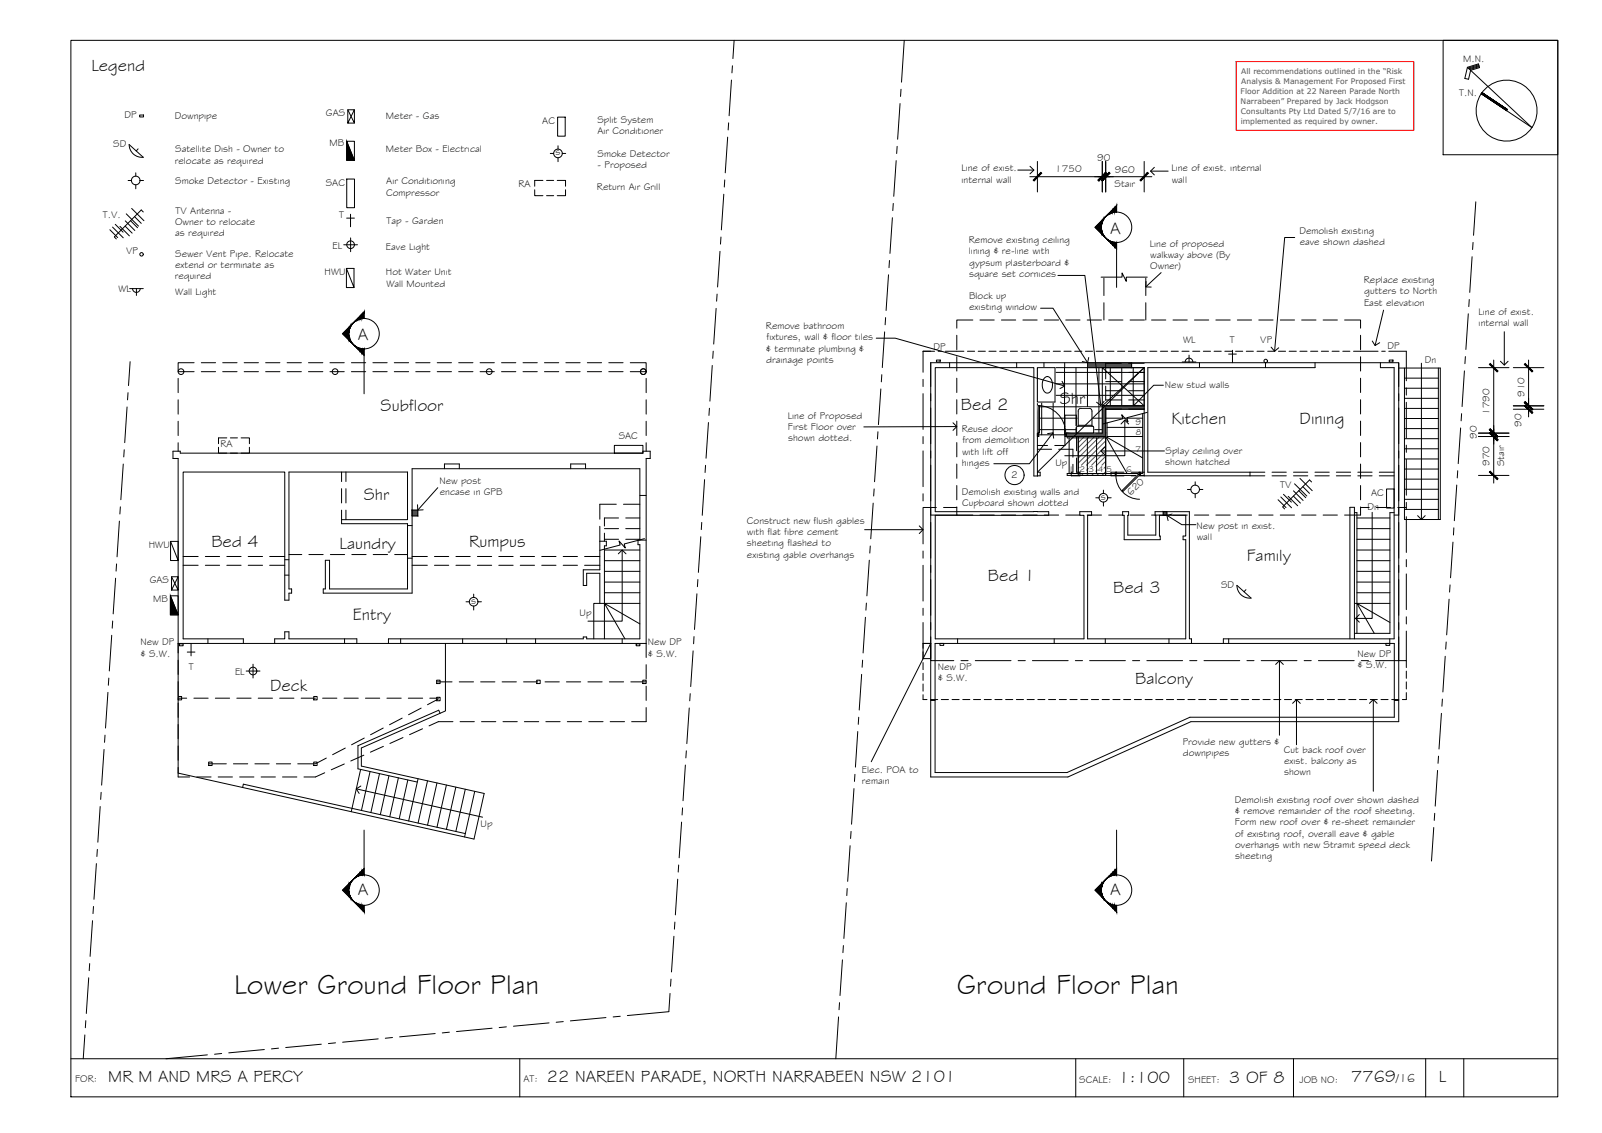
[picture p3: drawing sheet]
<svg xmlns="http://www.w3.org/2000/svg" width="420mm" height="297mm" viewBox="0 0 420 297" stroke-linecap="round" stroke-linejoin="round" font-family="sans-serif">
<!-- layer: TILES -->
<g fill="none" stroke="#000" stroke-width=".26">
<path d="M272.1 97.6h28M273.2 96.4v17.6M276.2 96.4v17.6M279.2 96.4v17.6M282.2 96.4v17.2M285.2 96.4v17.2M288.2 96.4v17.2M291.2 96.4v10M294.2 96.4v10M297.2 96.4v10M272.1 100.6h28M272.1 103.6h28"/>
<path d="M272.1 106.7h17M272.1 109.6h17M272.1 112.6h17M272.3 114h7.2"/>
</g>
<!-- layer: HATCH -->
<g fill="#545454" stroke="#545454" stroke-width=".26">
<path d="M289.1 106.4l11 .9v-.9zM289.1 106.4l11 .9h-11z"/>
<path d="M289.1 107.3l.9 6.3v-6.3zM289.1 107.3l.9 6.3h-.9z"/>
<path d="M279.7 113.6l10.3 .8v-.8zM279.7 113.6l10.3 .8h-10.3z"/>
<path d="M285.2 95.1l11.6 1.3v-1.3zM285.2 95.1l11.6 1.3h-11.6z"/>
<path d="M305.1 134.1l.9 .9v-.9zM305.1 134.1l.9 .9h-.9z"/>
<path d="M305.1 135l.9 .1zM305.1 135l.9 .1z"/>
<path d="M108.1 133.7l1.5 1.5v-1.5zM108.1 133.7l1.5 1.5h-1.5z"/>
</g>
<g fill="none" stroke="#545454" stroke-width=".26">
<path d="M283 114.4l-.2 .3M284.4 114.4l-1.6 1.6M285.7 114.4l-2.9 3M287.1 114.4l-4.3 4.3M288.4 114.4l-5.6 5.7M289.8 114.4l-7 7M290 115.6l-6.4 6.4M290 116.9l-5 5.1M290 118.3l-3.7 3.7M290 119.6l-2.6 2.6M283 122.5l-.2 .3M283 123.9l-.2 .2"/>
<path d="M284.1 124.1l-.5 .5M285.4 122.8l-.4 .5M285.5 124.1l-.5 .5M286.8 124.1l-.5 .5M287.8 123.2l-.4 .3M288.2 124.1l-.5 .5M289.5 124.1l-.5 .5M290 121l-1 1M290 122.3l-.5 .5M290 123.7l-.5 .4"/>
</g>
<!-- layer: BORDER -->
<g fill="none" stroke="#000" stroke-width=".26">
<path d="M18.6 10.6h390v277h-390zM378.5 10.6h30.1v30h-30.1zM384.9 17.6l2.8-.8 .3 .9-2.3 .7-.5 2.4-1-.2 .7-3 16.9 15.9-13.3-8.9M387.8 17l-2.7 .8M387.9 17.2l-2.6 .8M387.9 17.5l-2.4 .7M388.7 24.3l6.6 4.4M18.6 277.6h390M136.3 277.6v10M282.1 277.6v10M310.5 277.6v10M339.2 277.6v10"/>
<path d="M373.9 277.6v10M383.9 277.6v10"/>
<circle cx="395.1" cy="29" r="8"/>
</g>
<!-- layer: SERVICES -->
<g fill="none" stroke="#000" stroke-width=".26">
<path d="M33.9 37.9l3.7 3.3a3.4 3.4 0 0 1-3.7-3.3zM36.2 39l-.5 .6M36.6 30.2h1v.5h-1zM90.9 37v5h2l-2-5h2v5M91.2 28.8l1.7 3.5v-3.5M91.2 32.3l1.7-3.5h-1.7v3.5h1.7M146.2 30.7h2v5h-2zM146.4 38.2v.9M29.5 59.5l2.8 2.8M30.2 58.8l2.1 2.1M31.5 59.3l2.4 2.5M32.8 59.3l1.9 1.8"/>
<path d="M32.9 57.9l2.5 2.5M33.1 56.1l3.2 3.2M33.6 47.3h.9M34.2 57.9l1.9 1.8M34.5 54.6l3.2 3.3M35.3 56.8l1.7 1.8M35.6 45.3v.9M35.6 48.5v1M36.7 47.3h.9M37.6 55.6l-.6-.6-7 7.1 .5 .5M90.9 57.2h2M90.9 46.9h2.1v7.6h-2.1z"/>
<path d="M91.9 56.2v3.3M140.2 49.8v1.5h2.2M142.4 47.3h-2.2v1.5M143.3 47.3h1.9M143.3 51.3h1.9M144.3 40.2h.9M146.1 47.3h2.2v1.5M146.4 41.4v1M147.5 40.2h.9M148.3 49.8v1.5h-2.2M28.8 60.2l2.1 2.1M34 75.7h3.6"/>
<path d="M34.8 75.7a1.01 1.01 0 0 0 1 1 1.01 1.01 0 0 0 1-1M35.8 75.7v1.8M90.2 64.2h3.6M90.9 70.4l1.9 5v-5h-1.9v5h1.9M92 62.4v3.6M245.6 94.4h1v.5h-1zM310.1 94.9h3.6M310.8 94.9a1.01 1.01 0 0 1 1-1 1.01 1.01 0 0 1 1.1 1M311.9 93.1v1.8M322.2 92.8h2.1M323.2 91.8v3.3M364.3 94.4h1v.5h-1z"/>
<path d="M57.3 117.3v1.5h2.2M59.5 114.8h-2.2v1.5M60.4 114.8h1.9M60.4 118.8h1.9M63.2 114.8h2.2v1.5M65.4 117.3v1.5h-2.2M161.1 116.8h7.5v2h-7.5zM287.4 130.5h.9M289.4 128.5v.9M289.4 131.6v1.1M290.5 130.5h.9M311.4 128.3h.9"/>
<path d="M313.5 126.3v.9M313.5 129.5v1M314.6 128.3h.9M335.2 131l2.1 2.1M335.9 130.3l2.8 2.8M336.6 129.6l2.1 2M337.8 130.1l2.5 2.5M339.2 130.1l1.9 1.8M339.2 128.7l2.6 2.5M339.5 126.8l3.2 3.2M340.6 128.6l1.9 1.9M340.9 125.4l3.3 3.2"/>
<path d="M341.7 127.6l1.7 1.7M344 126.4l-.5-.6-7.1 7.1 .5 .5M363.7 128.2h1.9v5h-1.9zM44.7 156.2v5h2l-2-5h2v5M44.7 141.9l2 5.1v-5.1h-2v5.1h2M45 151.2l1.7 3.5v-3.5M45 154.7l1.7-3.5h-1.7v3.5h1.7M122.2 157.8h.9M124.2 155.8v.8M124.2 158.9v1M125.4 157.8h.9M324.4 153.5a3.4 3.4 0 0 0 3.7 3.3"/>
<path d="M324.4 153.5l3.7 3.3M326.8 154.6l-.5 .5M47 168.8h1v.5h-1zM49.1 171h2M50.1 168.7v3.3M64.6 175.9h3.6M66.4 174.1v3.7M166.8 168.8h1v.5h-1zM242.1 168.7h2v4h-2zM244.1 168.7l-15.6 31M246.5 168.7h1v.5h-1zM363.5 168.7h1v.5h-1z"/>
<circle cx="35.6" cy="47.3" r="1.13"/>
<circle cx="146.3" cy="40.2" r="1.13"/>
<circle cx="37.1" cy="66.7" r=".46"/>
<circle cx="91.9" cy="64.2" r="1.01"/>
<circle cx="332" cy="94.6" r=".46"/>
<circle cx="289.4" cy="130.5" r="1.13"/>
<circle cx="313.5" cy="128.3" r="1.13"/>
<circle cx="124.2" cy="157.8" r="1.13"/>
<circle cx="66.4" cy="175.9" r="1.01"/>
</g>
<path d="M90.9 37l2 5h-2zM44.7 156.2l2 5h-2z" fill="#000" stroke="#000" stroke-width=".26"/>
<!-- layer: SECTION POINT -->
<g fill="#000" stroke="#000" stroke-width=".26">
<path d="M287.2 59.6l1.7-1.7v3.3zM289.4 57.4l.3-.3-.3 .6zM290.4 56.4l-.4 .4zM289.7 62l.3 .4zM290 62.4l.4 .4zM89.8 87.5l1.7-1.7v3.3zM92 85.3l.3-.3-.3 .6zM92.3 89.9l.4 .4zM92.7 90.3l.4 .4zM92.7 84.7l.4-.4zM89.8 233.4l1.7-1.7v3.3zM92 235.3l.3 .5z"/>
<path d="M92.7 230.5l-.4 .5zM92.7 230.5l.4-.3zM92.7 236.2l.4 .4zM288.9 231.7v3.3l-1.7-1.6zM289.4 235.3l.3 .5zM289.7 230.9l.3-.4zM290.4 230.2l-.4 .3zM290 236.2l.4 .4z"/>
<path d="M288.9 57.9v1.4zM289 57.8l-.1 1.5z"/>
<path d="M288.9 59.9v1.3zM289 60.4v.9z"/>
<path d="M289.1 57.7l-.1 1.1zM289.1 57.7l-.1 1.1z"/>
<path d="M289.1 57.7v.5l.3-.8zM289.4 57.4l-.3 .8z"/>
<path d="M289.7 57.1l-.3 .6zM289.7 57.1l.3-.3z"/>
<path d="M290.4 56.4l.5-.5zM290.9 55.9l-.5 .5z"/>
<path d="M290.9 55.9v.2l.4-.6zM291.3 55.5v.4l-.4 .2z"/>
<path d="M291.8 55l-.5 .5v.4zM291.8 55v.7l-.5 .2z"/>
<path d="M291.8 55v.7l.5-1.2zM292.3 54.5v1.1l-.5 .1z"/>
<path d="M292.8 53.9l-.5 .6v1.1zM292.8 53.9v1.7h-.5z"/>
<path d="M289 60.4v.9l.1-.3zM289.1 61v.5l-.1-.2z"/>
<path d="M289.1 61v.5h.3zM289.1 61.5h.3v.2z"/>
<path d="M289.4 61.5l.3 .5zM289.4 61.7l.3 .4z"/>
<path d="M290.4 62.8l.5 .2zM290.4 62.8l.5 .2v.2z"/>
<path d="M290.9 63v.2l.4 .1zM290.9 63.2l.4 .1v.4z"/>
<path d="M291.3 63.3v.4l.5-.2zM291.3 63.7l.5-.2v.7z"/>
<path d="M291.8 63.5v.7l.5-.6zM292.3 63.6v1.1l-.5-.5z"/>
<path d="M292.3 63.6v1.1l.5-1.1zM292.8 63.6v1.6l-.5-.5z"/>
<path d="M91.6 85.7l-.1 1.5zM91.6 85.7l-.1 1.5z"/>
<path d="M91.5 87.8v1.3zM91.6 88.3v.9z"/>
<path d="M91.7 85.6l-.1 .1v.9zM91.7 85.6l-.1 1z"/>
<path d="M91.6 88.3v.9l.1-.3zM91.7 88.9v.5l-.1-.2z"/>
<path d="M91.7 85.6v.5l.3-.8zM92 85.3l-.3 .8z"/>
<path d="M91.7 88.9v.5h.3zM91.7 89.4h.3v.2z"/>
<path d="M92.3 85l-.3 .6zM92.7 84.7l-.4 .4z"/>
<path d="M92 89.4l.3 .5zM92 89.6l.3 .3z"/>
<path d="M93.1 84.3l.4-.5zM93.5 83.8l-.4 .5z"/>
<path d="M93.1 90.6l.4 .3zM93.1 90.7l.4 .2v.2z"/>
<path d="M94 83.4l-.5 .6zM94 83.4v.4l-.5 .2z"/>
<path d="M93.5 90.9v.2l.5 .1zM93.5 91.1l.5 .1v.4z"/>
<path d="M94.5 82.9l-.5 .5v.4zM94.5 82.9v.7l-.5 .2z"/>
<path d="M94 91.2v.4l.5-.3zM94 91.6l.5-.3v.8z"/>
<path d="M95 82.4l-.5 .5v.7zM95 82.4v1.1l-.5 .1z"/>
<path d="M94.5 91.3v.8l.5-.6zM95 91.5v1.1l-.5-.5z"/>
<path d="M95 82.4v1.1l.5-1.7zM95.5 81.8v1.7h-.5z"/>
<path d="M95 91.5v1.1l.5-1.1zM95.5 91.5v1.6l-.5-.5z"/>
<path d="M91.5 233.7l.1 1.4zM91.5 233.7l.1 1.4z"/>
<path d="M91.5 231.7v1.4zM91.6 231.6v.9z"/>
<path d="M91.6 234.2l.1 1.1-.1-.2zM91.6 234.2l.1 1.1z"/>
<path d="M91.6 231.6l.1 .4-.1 .5zM91.6 231.6l.1 .4v-.5z"/>
<path d="M91.7 234.8l.3 .7-.3-.2zM91.7 234.8l.3 .7z"/>
<path d="M91.7 231.5h.3l-.3 .5zM92 231.2l-.3 .3h.3z"/>
<path d="M92 235.3l.3 .5zM92.3 235.8l.4 .4z"/>
<path d="M92 231.2l.3-.2-.3 .5zM92 231.2l.3-.3z"/>
<path d="M93.1 236.6l.4 .4zM93.1 236.6l.4 .4v-.2z"/>
<path d="M93.1 230.2l.4-.3zM93.1 230.2l.4-.3v-.2z"/>
<path d="M93.5 236.8l.5 .7zM93.5 236.8l.5 .7v-.4z"/>
<path d="M93.5 229.7h.5l-.5 .2zM93.5 229.7h.5v-.5z"/>
<path d="M94 237.1l.5 .9-.5-.5zM94 237.1l.5 .9v-.8z"/>
<path d="M94 229.2l.5 .3-.5 .2zM94.5 228.7l-.5 .5 .5 .3z"/>
<path d="M94.5 237.2l.5 1.3-.5-.5zM94.5 237.2l.5 1.3v-1.2z"/>
<path d="M94.5 228.7l.5 .7-.5 .1zM95 228.2l-.5 .5 .5 .7z"/>
<path d="M95 237.3l.5 1.7-.5-.5zM95 237.3l.5 1.7v-1.6z"/>
<path d="M95 228.2l.5 1.2h-.5zM95 228.2l.5 1.2v-1.7z"/>
<path d="M288.9 233.7l.1 1.4zM288.9 233.7l.1 1.4z"/>
<path d="M288.9 231.7v1.4zM288.9 231.7l.1 .8z"/>
<path d="M289 234.2l.1 1.1zM289 234.2l.1 1.1z"/>
<path d="M289 231.6l.1 .4-.1 .5zM289 231.6l.1 .4v-.5z"/>
<path d="M289.1 234.8l.3 .7-.3-.2zM289.1 234.8l.3 .7z"/>
<path d="M289.1 231.5h.3l-.3 .5zM289.1 231.5h.3v-.3z"/>
<path d="M289.4 235.3l.3 .5zM289.7 235.8l.3 .4z"/>
<path d="M289.4 231.2l.3-.2-.3 .5zM289.7 230.9l-.3 .3z"/>
<path d="M290.4 236.6l.5 .4zM290.4 236.6l.5 .4v-.2z"/>
<path d="M290.4 230.2l.5-.3zM290.4 230.2l.5-.3v-.2z"/>
<path d="M290.9 236.8l.4 .7zM290.9 236.8l.4 .7v-.4z"/>
<path d="M290.9 229.7h.4l-.4 .2zM290.9 229.7h.4v-.5z"/>
<path d="M291.3 237.1l.5 .9-.5-.5zM291.3 237.1l.5 .9v-.8z"/>
<path d="M291.3 229.2l.5 .3-.5 .2zM291.8 228.7l-.5 .5 .5 .3z"/>
<path d="M291.8 237.2l.5 1.3-.5-.5zM291.8 237.2l.5 1.3v-1.2z"/>
<path d="M291.8 228.7l.5 .7-.5 .1zM291.8 228.7l.5 .7v-1.2z"/>
<path d="M292.3 237.3l.5 1.7-.5-.5zM292.3 237.3l.5 1.7v-1.6z"/>
<path d="M292.3 228.2l.5 1.2h-.5zM292.3 228.2l.5 1.2v-1.7z"/>
</g>
<g fill="none" stroke="#000" stroke-width=".26">
<path d="M292.8 55.6v-1.7l-5.6 5.7 5.6 5.6M292.8 63.6v11.7M95.5 83.5v-1.7l-5.7 5.7 5.7 5.6M95.5 91.5v11.7M95.5 217.6v11.8M292.8 217.6v11.8M95.5 227.7l-5.7 5.7 5.7 5.6v-1.6M292.8 227.7l-5.6 5.7 5.6 5.6v-1.6"/>
<circle cx="292.8" cy="59.6" r="4"/>
<circle cx="95.5" cy="87.5" r="4"/>
<circle cx="95.5" cy="233.4" r="4"/>
<circle cx="292.8" cy="233.4" r="4"/>
</g>
<!-- layer: EXISTING -->
<g fill="none" stroke="#000" stroke-width=".26">
<path d="M46.7 99.2v3.7M50.9 95.1h-4.2v2.2M52.8 95.1h3.7M58.4 95.1h3.8M64 95.1h3.8M69.7 95.1h3.7M75.3 95.1h3.7M80.9 95.1h3.8M86.5 95.1h3.8M92.2 95.1h3.7M97.8 95.1h3.7M103.4 95.1h3.8"/>
<path d="M109 95.1h3.8M114.7 95.1h3.7M120.3 95.1h3.7M125.9 95.1h3.8M131.5 95.1h3.8M137.2 95.1h3.7M142.8 95.1h3.7M148.4 95.1h3.8M154 95.1h3.8M159.7 95.1h3.7M165.3 95.1h4.2v2.2M169.5 99.2v3.7"/>
<path d="M249.1 95.1v1.3M266.6 95.1v1.3M273.8 95.1v1.3M279.2 95.1v1.3M314.6 95.1v1.3M331.9 95.1v1.3M344.9 95.1v1.3h-43.9v27.4h30.7M362 95.1v1.3h3.6v71.1h-44.7v1.2M366.8 96.5h10.9v39.7h-9.4v-39.7M368.3 99.1h8.9M377.2 96.5v39.7M46.7 104.8v3.8"/>
<path d="M46.7 110.4v3.8M46.7 116.1v2.2M169.5 104.8v3.8M169.5 110.4v3.8M169.5 116.1v2.2M274.8 116.8h-2.7v-20.4h13.1v-1.3h-41.1v108.6h36l32.2-14.5h54.5v-94.1h-70v1.3h3.3v27.4h-3.4M275.8 117.8h-3.7v6h.7v.9l-1.6 .1v-28.4h-25.9v37.7h29.7v1h-29.7v32.4h39v-32.4h-1.1v-1h3.1v1h-1.1v32.4h25.8v-26h-.7v-1h.7v-5.4h-6.9v5.4h.2v1h-9.5v-6.4h-.4v-1h1.6v1h-.2v5.2h7.3v-5.2h-.2v-1h9v33.4h.6v1.2M277.7 117.8h3.7v2.1M279.3 113.8v3h-2.7M279.3 111.9v-3h3v3.7M282.3 114.4v3.8M368.3 117.7h8.9"/>
<path d="M368.3 115h8.9M368.3 112.4h8.9M368.3 109.7h8.9M368.3 107.1h8.9M368.3 104.4h8.9M368.3 101.8h8.9M89.6 136.2h17.3v-12.4h-31.1v30.6h.7v1.1h-.7v1.8h-1.1v-33.5h-26.7v43.7h15.8v1.2M89.6 133.7v3.6h17.3v17.1h-20.5v-7.5h-1.1v7.5h-.5v1.1h23.3v-32.6h59.7v18.7M89.6 123.8v2.5M89.6 128.1v3.8M90.7 123.8v2.5M90.7 128.1v3.8"/>
<path d="M90.7 133.7v2.5M106.9 137.8h1.2M116.6 122.9v-1.3h3.9v1.3M149.7 122.9v-1.3h3.9v1.3M157.3 138v11.4h-4.3v4.1h.9v-3.2h3.4v7.9M158.5 138.6h3.7M158.5 139.8v2.1M161.6 132.2h-4.3v3.9M162.2 135.8h-3.7v2.1M163.5 132.2h4.3M164.1 138.6h3.7M164.1 135.8h3.7"/>
<path d="M167.8 129.9h1.7M272.1 124.7v.1M282.3 120.1v3.7h.9v.9h-2.2v-.9h.4v-2.1M294.8 123.8h-3.4v.9h3.4M296.7 124.7h35M327.8 123.8v.9M333.6 124.7h3.8M333.6 123.8h3.8M339.2 124.7h3.8M339.2 123.8h3.8M344.9 124.7h3.7M344.9 123.8h3.7"/>
<path d="M350.5 124.7h3.7M350.5 123.8h3.7M355.2 134.4h.7v31.6M355.9 138.6h8.6M355.9 135.8h8.6M356.1 124.7h3.8M356.1 123.8h3.8M361.7 124.7h3.9M361.7 123.8h3.9M365.6 134.4h-1.1v31.6h-9.3M368.3 133.6h8.9M368.3 130.9h8.9"/>
<path d="M368.3 128.3h8.9M368.3 125.6h8.9M368.3 123h8.9M368.3 120.3h8.9M74.7 150.8h1.1M74.7 146.7h1.1M106.9 146.3h1.2M157.3 141.9h1.7v1.2h-.5v24.4M158.5 155.4h9.3M158.5 152.6h9.3M158.5 149.8h9.3M158.5 147h9.3"/>
<path d="M158.5 144.2h9.3M158.5 141.4h3.7M164.1 141.4h3.7M167.8 158.2h-12.1v9.3M169.5 141.6h-2.2v1.2h.5v24.7h-13.9v-.5h-.9v.5h-51.1v1.2M355.2 158.2h9.3M355.9 155.4h8.6M355.9 152.6h8.6M355.9 149.8h8.6M355.9 147h8.6M355.9 144.2h8.6M355.9 141.4h8.6"/>
<path d="M46.7 168.7h122.8M54.5 167.5v1.2M72 168.7v-1.2h2.7v-1.9h1.1v1.9h17.8v1.2M90.4 167.5v1.2M105.1 167.5v1.2M114.5 178.3h.9v.9h-.9zM116.8 168.7v17.7l-22 9.7v4.7l32.2 7.2-2.7 12-77.6-17.3M121.3 167.5v1.2M132.9 167.5v1.2M140.5 167.5v1.2M140.8 178.3h.9v.9h-.9zM163.2 167.5v1.2"/>
<path d="M167.8 163.6l-9.3-5.4 5.4 9.3M168.6 178.3h.9v.9h-.9zM169.5 172.4v-52.2h1v-1.9h-1.9v.5h-121.3v-.5h-1.9v1.9h1.3v83.5h3M169.5 174.3v3.7M169.5 179.9v3.7M245.2 168.7h120.5v19.3h-53.6l-32.2 14.5h-34.7zM251.1 167.5v1.2M276.5 167.5v1.2M289.9 167.5v1.2M306.6 167.5v1.2M322.2 167.5v1.2M354 167.5v-34.5h1.2v34.5"/>
<path d="M364.5 167.5v1.2M364.5 163.2l-8.6-5 4.5 7.8M46.7 182.6h.9v.9h-.9zM54.7 199.8h.9v.9h-.9zM82.3 199.8h.9v.9h-.9zM82.3 182.6h.9v.9h-.9zM95.4 198l-3.4 1.5M100.5 195.7l-3.4 1.5M105.7 193.4l-3.4 1.5M110.8 191.1l-3.4 1.5M114.5 182.8h.9v.9h-.9zM115.4 187l-.3-.8-21.2 9.3v6.1l15.5 3.4"/>
<path d="M118.8 189.2h-3.8l-2.5 1.1M120.7 189.2h3.7M126.3 189.2h3.7M131.9 189.2h3.8M137.5 189.2h3.8M143.2 189.2h3.7M148.8 189.2h3.7M154.4 189.2h3.8M160 189.2h3.8M169.5 185.5v3.7h-3.8M244.1 183.6h1.1M365.7 183.6h1.1"/>
<path d="M51.6 203.7h3.8M57.2 203.7h3.8M62.9 203.7h3.7M63.6 206.5l.2-.9 58.2 12.9M68.5 203.7h3.7M74.1 203.7h3.8M85.2 202.6l-2.5 1.1h-3M90.3 200.3l-3.4 1.5M94.6 201.7l-2.5 11.1M97.1 202.3l-2.3 10.2M99.5 202.8l-2.2 10.2M102 203.4l-2.3 10.2"/>
<path d="M104.5 203.9l-2.3 10.2M107 204.5l-2.3 10.2M109.7 204.1l-2.5 11.1M112.1 204.7l-2.4 11.1M114.6 205.3l-2.5 11M117.1 205.8l-2.5 11.1M119.6 206.4l-2.5 11M122 206.9l-2.4 11.1M124.5 207.5l-2.7 11.9"/>
<circle cx="47.5" cy="97.4" r=".75"/>
<circle cx="87.9" cy="97.4" r=".75"/>
<circle cx="128.3" cy="97.4" r=".75"/>
<circle cx="168.7" cy="97.4" r=".75"/>
</g>
<!-- layer: NEWWORK -->
<g fill="none" stroke="#000" stroke-width=".26">
<path d="M250.9 87.9v3.8M250.9 93.5v3.8M250.9 99.2v3.7M255.2 83.9h-4.3v2.1M257 83.9h3.8M262.6 83.9h3.8M268.3 83.9h3.7M273.9 83.9h3.8M279.5 83.9h3.8M285.1 83.9h3.8M285.2 96.4h11.6M285.2 95.1h11.6"/>
<path d="M290.8 83.9h3.7M296.4 83.9h3.8M302 83.9h3.8M307.6 83.9h3.8M313.3 83.9h3.7M318.9 83.9h3.8M324.5 83.9h3.8M330.1 83.9h3.8M335.8 83.9h3.7M341.4 83.9h3.8M347 83.9h3.8M352.6 83.9h4.2v2.1"/>
<path d="M356.8 87.9v3.8M356.8 93.5v3.8M356.8 99.2v3.7M250.9 104.8v3.7M250.9 110.4v3.8M250.9 116v3.8M272.1 113.6v.8M272.1 116.8v1M282.8 114.4h7.2v10.2h-7.2zM300.1 106.4h-11v7.2h-9.4v.8h10.3v-7.1h10.1M356.8 104.8v3.7M356.8 110.4v3.8"/>
<path d="M356.8 116v3.8M108.1 133.7h1.5v1.5h-1.5zM242.1 133h3.5M247.5 133h3.4M250.9 132.9v2.1h4.3M250.9 121.7v3.7M250.9 127.3v3.7M257 135h3.8M262.6 135h3.8M268.3 135h3.7M272.1 123.8v.9M273.9 135h3.8"/>
<path d="M279.5 135h3.8M285.1 135h3.8M290.8 135h3.7M296.4 135h3.8M300.1 123.8v.9M302 135h3.8M305.1 134.1h.9v1h-.9zM307.6 135h3.8M313.3 135h3.7M318.9 135h3.8M324.5 135h3.8M330.1 135h3.8"/>
<path d="M335.8 135h3.7M341.4 135h3.8M347 135h3.8M356.8 132.9v2.1h-4.2M356.8 121.7v3.7M356.8 127.3v3.7M356.8 133h2.3M361 133h3.7M366.6 133h2.2"/>
</g>
<!-- layer: ROOFPLAN EXIST. -->
<g fill="none" stroke="#000" stroke-width=".26">
<path d="M242.1 99.5v1.8M245.1 92.1h-3v5.5M246 92.1h1M247.9 92.1h4.9M253.7 92.1h1.9M256.5 92.1h1.9M259.4 92.1h1.8M262.2 92.1h1.8M265 92.1h1.9M267.8 92.1h1.9M270.6 92.1h1.9M273.4 92.1h1.9"/>
<path d="M276.2 92.1h1.9M279 92.1h1.9M281.9 92.1h1.8M284.7 92.1h1.8M287.5 92.1h1.9M290.3 92.1h1.9M293.1 92.1h1.9M295.9 92.1h1.9M298.7 92.1h1.9M301.5 92.1h1.9M304.4 92.1h1.8M307.2 92.1h1.8"/>
<path d="M310 92.1h1.9M312.8 92.1h1.9M315.6 92.1h1.9M318.4 92.1h1.9M321.2 92.1h1.9M324 92.1h1.9M326.9 92.1h1.8M329.7 92.1h1.8M332.5 92.1h1.9M335.3 92.1h1.9M338.1 92.1h1.9M340.9 92.1h1.9"/>
<path d="M343.7 92.1h1.9M346.5 92.1h1.9M349.4 92.1h1.8M352.2 92.1h1.8M355 92.1h6.4M362.4 92.1h.9M364.2 92.1h4.6v7.7M242.1 103.2v9.4M242.1 114.5v1.8M242.1 118.2v9.4M368.8 101.7v1.9M368.8 105.5v9.3"/>
<path d="M368.8 116.7v1.9M242.1 129.4v1.9M242.1 133.2v9.4M368.8 120.5v9.3M368.8 131.7v1.9M368.8 135.5v9.3M242.1 144.5v1.8M242.1 148.2v9.4M242.1 159.5v1.8M368.8 146.7v1.9M368.8 150.5v9.3M242.1 163.2v6.8"/>
<path d="M242.1 170.9v1.9M242.1 173.7v1.9M242.1 176.5v1.9M242.1 179.3v1.9M242.1 168.7h2M366.8 173.2h2v1.8M368.8 161.7v1.9M368.8 165.5v7.7M368.8 176v1.8M368.8 178.8v1.8M242.1 182.1v1.3h1M244.1 183.4h1.8"/>
<path d="M246.9 183.4h1.9M249.7 183.4h1.9M252.5 183.4h1.9M255.3 183.4h1.9M258.1 183.4h1.9M260.9 183.4h1.9M263.7 183.4h1.9M266.6 183.4h1.8M269.4 183.4h1.9M272.2 183.4h1.9M275 183.4h1.9M277.8 183.4h1.9"/>
<path d="M280.6 183.4h1.9M283.4 183.4h1.9M286.2 183.4h1.9M289.1 183.4h1.8M291.9 183.4h1.9M294.7 183.4h1.9M297.5 183.4h1.9M300.3 183.4h1.9M303.1 183.4h1.9M305.9 183.4h1.9M308.7 183.4h1.9M311.6 183.4h1.8"/>
<path d="M314.4 183.4h1.9M317.2 183.4h1.9M320 183.4h1.9M322.8 183.4h1.9M325.6 183.4h1.9M328.4 183.4h1.9M331.2 183.4h1.9M334.1 183.4h1.8M336.9 183.4h1.8M339.7 183.4h1.9M342.5 183.4h1.9M345.3 183.4h1.9"/>
<path d="M348.1 183.4h1.9M350.9 183.4h1.9M353.7 183.4h1.9M356.6 183.4h1.8M359.4 183.4h1.8M362.2 183.4h1.9M365 183.4h1.9M368.8 181.6v1.8h-1"/>
</g>
<!-- layer: 0 -->
<g fill="none" stroke="#000" stroke-width=".26">
<path d="M266.9 44.6h4.3M270.1 43.6l1.1 1-1.1 1M301.8 44.9h4.6M302.8 43.9l-1 1 1 1M277.5 72.2h7l4.2 34.1M300.6 73.8l-.1 1.4 1.4 .1M304.5 71.5l-4 3.7M339.6 62.3h-2.7l-2.6 29.8M229.8 88.7h5l44.4 12.5M272.9 80.8h3.3l9 14.3M278.5 100l.7 1.2-1.2 .7M285.5 93.7l-.3 1.4-1.3-.3"/>
<path d="M333.4 91l.9 1.1 1.1-.9M359.9 89.4l.7 1.2 1.3-.8M362.9 81.3l-2.3 9.3M372.8 95.2v41M393.5 94.7l1 1 1-1M394.5 87v8.7M249.9 110.8l1 1-1 1M250.9 111.8l-24.3 .1M274.8 113.7l1.3-.2 .2 1.4M276.1 113.5l-6.1 8.1h-9.3M288.7 118.2h16.7M289.6 105.2l-.9 1.1-1.1-.9"/>
<path d="M289.7 117.2l-1 1 1 1M294 111.2l1-1.1 1 1.1M295 110.1v9.4h-15.7M297.4 104.9v1.4h1.4M305.1 101h-2.5l-5.2 5.3M109.5 132.3l.1 1.4h1.4M114.8 127.9l-5.2 5.8M226.8 138.9h15.3M241.1 137.9l1 1-1 1M306 135.1l4 2.5h3.6M307.4 134.8l-1.4 .3 .4 1.4M359.9 134.3v27.8h-4.4"/>
<path d="M371.8 135.2l1 1 1-1M162.2 145.2l1-1 1 1M163.2 144.2v18.6h-9M334.6 174.2l1-1 1 1M335.6 173.2v19.6M356.5 161.1l-1 1 1 1M339 184.4l1-1 1 1M340 183.4v11.9M359.2 184.4l1-1 1 1M360.2 183.4v24M93.4 206.8l33.2 7.4M94.6 206.1l-1.2 .7 .8 1.2"/>
</g>
<!-- layer: STAIRS -->
<g fill="none" stroke="#000" stroke-width=".26">
<path d="M290 97.6h4.2M294.1 95.2h-4.1v4.1M296 95.2h4.1M296 97.6h4.2M280.4 114.8v9.3M282.8 114.8v9.3M285.2 114.8v9.3M287.6 114.8v9.3M290 109.6h9.7M290 101.2v3.8M290 106.9v4.1M290 114.8v9.3"/>
<path d="M290 107.2h4.2M290 104.9h4.2M290 102.4h4.2M290 100h4.2M290.2 114.8l5.4 9.3M290.4 110.9v3.9h-10.5v-.4M290.4 114.4h9.3M290.4 114.7l9.3 5.4M290.4 112h9.3M296 107.2h4.2M296 104.9h4.2M296 102.4h4.2"/>
<path d="M296 100h4.2M299.7 108.4v15.7h-19.8v.5h20.2"/>
</g>
<!-- layer: MASK -->
<g fill="#fff" stroke="#fff" stroke-width=".26">
<path d="M283.4 107.1h2.4z"/>
<path d="M298.6 124.2l.3 .3h-.5z"/>
<path d="M298.4 124.5h.5l-4.1 4.1z"/>
<path d="M272.3 106.4v7.2h.3zM272.3 106.4h.3v7.2z"/>
<path d="M272.1 96.4v9l4.6-9zM276.7 96.4v9h-4.6z"/>
<path d="M283.5 107.1h2.3zM283.4 107.1h2.4zM283.4 107.1h2.4z"/>
<path d="M283.4 107.1h2.5zM283.3 107.1h2.6z"/>
<path d="M283.3 107.1h2.6zM283.3 107.1h2.6z"/>
<path d="M283.3 107.1h2.7zM283.2 107.1h2.8z"/>
<path d="M283.2 107.1l2.9 .1zM283.2 107.1l2.9 .1z"/>
<path d="M283.1 107.2h3zM283.1 107.2h3z"/>
<path d="M283.1 107.2l3.1 .1zM283 107.3h3.2z"/>
<path d="M283 107.3h3.2zM283 107.3h3.2z"/>
<path d="M283 107.3l3.3 .1zM283 107.3l3.3 .1z"/>
<path d="M282.9 107.4h3.4zM282.9 107.4h3.4z"/>
<path d="M282.9 107.4l3.4 .1zM282.9 107.4l3.4 .1z"/>
<path d="M282.9 107.5h3.4zM282.9 107.5h3.4z"/>
<path d="M282.8 107.5l3.6 .1zM282.8 107.5l3.6 .1z"/>
<path d="M282.8 107.6l3.6 .1zM282.8 107.6l3.6 .1z"/>
<path d="M282.8 107.7l3.6 .1zM282.8 107.7l3.6 .1z"/>
<path d="M282.8 107.8l3.6 4v-4zM282.8 107.8l3.6 4h-3.6z"/>
<path d="M282.6 111.8h4zM282.6 111.8h4z"/>
<path d="M282.6 111.8h4.1zM282.5 111.8h4.2z"/>
<path d="M282.5 111.8h4.2zM282.5 111.8h4.2z"/>
<path d="M282.5 111.8h4.3zM282.4 111.8h4.4z"/>
<path d="M282.4 111.8l4.4 .1zM282.4 111.8l4.4 .1z"/>
<path d="M282.4 111.9h4.4zM282.4 111.9h4.4z"/>
<path d="M282.4 111.9h4.4zM282.4 111.9h4.4z"/>
<path d="M282.3 111.9l4.5 .1zM282.3 111.9l4.5 .1z"/>
<path d="M282.3 112l4.5 1.6v-1.6zM282.3 112l4.5 1.6h-4.5z"/>
<path d="M298.4 124.5l-4.1 4.1h.5zM294.3 128.6h.5l-.3 .3z"/>
</g>
<path d="M272.1 96.4h4.6v9h-4.6zM272.3 106.4h.3v7.2h-.3zM283.5 107a.72 .72 0 0 0-.7 .8v4l-.4 .1-.1 1.7h4.5v-1.6M283.5 107.1h2.2M285.6 107a.75 .75 0 0 1 .8 .8v4l.4 .2M294.3 128.6l4.3-4.4 .3 .3-4.4 4.4z" fill="none" stroke="#fff" stroke-width=".26"/>
<!-- layer: DOORS -->
<path d="M272.1 113.6h.2l.1 .8h-.3zM272.3 106.4h.3v7.2h-.3zM279.5 113.6h.2v.8h-.4zM292.5 123.8h.3l-.1 .9h-.2zM294.3 128.6l4.3-4.4 .3 .3-4.4 4.4zM298.7 123.8h.4v.9h-.2z" fill="none" stroke="#000" stroke-width=".26"/>
<!-- layer: 0.13 -->
<g fill="none" stroke="#000" stroke-width=".26">
<path d="M288.8 72.7h5.5v-1.1l1.1 2.2v-1.1h5.5M46.7 97.4h4.2M52.8 97.4h3.7M58.4 97.4h3.8M64 97.4h3.8M69.7 97.4h3.7M75.3 97.4h3.7M80.9 97.4h3.8M86.5 97.4h3.8M92.2 97.4h3.7M97.8 97.4h3.7M103.4 97.4h3.8"/>
<path d="M109 97.4h3.8M114.7 97.4h3.7M120.3 97.4h3.7M125.9 97.4h3.8M131.5 97.4h3.8M137.2 97.4h3.7M142.8 97.4h3.7M148.4 97.4h3.8M154 97.4h3.8M159.7 97.4h3.7M165.3 97.4h4.2M300.1 96.4l-28 27.4"/>
<path d="M272.3 106.3a7.2 7.2 0 0 1 7.2 7.2M300.9 108.1l-5.3 1.4 .2 1.1-1.6-1.9 .3 1.1-5.3 1.4M292.7 124.7a6.2 6.2 0 0 0 6.2 6.2M48 148.2h4M48 145.9h4M53.9 148.2h3.7M53.9 145.9h3.7M59.5 148.2h3.7M59.5 145.9h3.7M65.1 148.2h3.8M65.1 145.9h3.8M70.7 148.2h4"/>
<path d="M70.7 145.9h4M75.8 145.4h3.3M81 145.4h3.8M86.6 145.4h3.8M92.3 145.4h3.7M97.9 145.4h3.7M103.5 145.4h3.4M108.1 148.2h4M108.1 145.9h4M113.9 148.2h3.8M113.9 145.9h3.8M119.6 148.2h3.7"/>
<path d="M119.6 145.9h3.7M125.2 148.2h3.8M125.2 145.9h3.8M130.8 148.2h3.8M130.8 145.9h3.8M136.4 148.2h3.8M136.4 145.9h3.8M142.1 148.2h3.7M142.1 145.9h3.7M147.7 148.2h3.8M147.7 145.9h3.8M153.3 148.2h4"/>
<path d="M153.3 145.9h4M169 141.2l-5.3 1.4 .3 1.1-1.6-1.9 .3 1.1-5.4 1.4M114.5 178.8h4.1M120.4 178.8h3.8M126.1 178.8h3.7M131.7 178.8h3.7M137.3 178.8h3.8M142.9 178.8h3.8M148.6 178.8h3.7M154.2 178.8h3.7M159.8 178.8h3.8M165.4 178.8h4.1"/>
<path d="M46.7 183h2.3M50.8 183h3.8M56.5 183h3.7M62.1 183h3.8M67.7 183h3.8M73.3 183h3.8M79 183h3.7M84.6 183h3.8M85.6 198.7l-2.9 1.6h-4.6M90.2 183h3.8M90.6 196.1l-3.4 1.8M95.5 193.5l-3.3 1.8"/>
<path d="M95.8 183h3.8M100.5 190.9l-3.3 1.7M101.5 183h3.7M105.5 188.3l-3.3 1.7M107.1 183h3.8M110.5 185.6l-3.3 1.8M112.7 183h2.3M115 183.3l-2.9 1.5M54.7 200.3h4.7M61.2 200.3h3.8M66.9 200.3h3.7M72.5 200.3h3.7"/>
</g>
<!-- layer: WETAREA FIXTURES -->
<path d="M272.1 96.4h4.6v9h-4.6zM274 99.1a1.15 1.15 0 0 1 1.3-.2 1.15 1.15 0 0 1 .6 1.1 2.38 2.38 0 0 1-1.1 3.1 2.03 2.03 0 0 1-1.4-2.7zM289.1 96.4h11v10h-11zM289.1 96.4l11 10M300.1 96.4l-11 10M282.8 111.5h3.6M283.5 107a.75 .75 0 0 0-.7 .8v4M283.5 107.1h2.2M285.6 107a.75 .75 0 0 1 .8 .8v4M286.8 112l-.2-.2-4-.1-.3 .3v1.6h4.5v-1.6" fill="none" stroke="#000" stroke-width=".26"/>
<!-- layer: ROOFPLAN NEW -->
<g fill="none" stroke="#000" stroke-width=".26">
<path d="M244.1 95.1v6.2M366.8 95.1v6.2M244.1 103.2v1.9M244.1 106.9v9.4M244.1 118.2v1.9M366.8 103.2v1.9M366.8 106.9v9.4M366.8 118.2v1.9M244.1 122v9.3M244.1 133.2v1.9M244.1 137v9.3M244.1 135h6.8"/>
<path d="M365.6 135h1.2M366.8 122v9.3M366.8 133.2v1.9M366.8 137v9.3M244.1 148.2v1.9M244.1 151.9v9.4M366.8 148.2v1.9M366.8 151.9v9.4M244.1 167v6.2h6.1M244.1 163.2v1.9M252 173.2h1.9M255.8 173.2h9.4"/>
<path d="M267 173.2h1.9M270.8 173.2h9.3M282 173.2h1.9M285.8 173.2h9.4M297 173.2h1.9M300.8 173.2h9.4M312 173.2h1.9M315.8 173.2h9.3M327 173.2h1.9M330.8 173.2h9.4M342 173.2h1.9M345.8 173.2h9.4"/>
<path d="M357 173.2h1.9M366.8 167v6.2h-6M366.8 163.2v1.9"/>
</g>
<!-- layer: WORK BY OWNER -->
<path d="M289.5 73v4.5M289.5 79.4v4.5M300.5 73v4.5M300.5 79.4v4.5" fill="none" stroke="#000" stroke-width=".26"/>
<!-- layer: DIMENSION -->
<g fill="none" stroke="#000" stroke-width=".26">
<path d="M270.1 46.3h32M272.1 42.3v8M289.1 42.3v8M290 42.3v8M300.1 42.3v8M387.8 96.4h8M391.8 94.4v32.3M396.9 96.4h8M400.9 94.4v14.9M387.8 113.6h8M387.8 114.4h8M396.9 106.4h8"/>
<path d="M396.9 107.3h8M387.8 124.6h8"/>
</g>
<!-- layer: 0 -->
<g fill="#000" stroke="#000" stroke-width=".26">
<path d="M273 45.2l-1.8 2.2 2-2zM273 45.2l-1.8 2.2-.2-.2z"/>
<path d="M288 47.2l.2 .2 1.8-2.2zM290 45.2l.2 .2-2 2z"/>
<path d="M288 47.2l.2 .2 1.8-2.2zM290 45.2l.2 .2-2 2z"/>
<path d="M290.9 45.2l-1.8 2.2 2-2zM290.9 45.2l-1.8 2.2-.2-.2z"/>
<path d="M290.9 45.2l-1.8 2.2 2-2zM290.9 45.2l-1.8 2.2-.2-.2z"/>
<path d="M301 45.2l-2 2 .2 .2zM301 45.2l.2 .2-2 2z"/>
<path d="M390.6 95.5l2 2 .3-.2zM390.6 95.5l.2-.2 2.1 2z"/>
<path d="M399.8 95.5l2 2 .2-.2zM399.8 95.5l.2-.2 2 2z"/>
<path d="M390.8 112.4l-.2 .2 2.3 1.8zM390.6 112.6l2.3 1.8-.3 .3z"/>
<path d="M390.8 112.4l-.2 .2 2.3 1.8zM390.6 112.6l2.3 1.8-.3 .3z"/>
<path d="M390.6 113.6l2 1.9 .3-.2zM390.6 113.6l.2-.3 2.1 2z"/>
<path d="M390.6 113.6l2 1.9 .3-.2zM390.6 113.6l.2-.3 2.1 2z"/>
<path d="M400 105.3l-.2 .2 2.2 1.8zM399.8 105.5l2.2 1.8-.2 .2z"/>
<path d="M400 105.3l-.2 .2 2.2 1.8zM399.8 105.5l2.2 1.8-.2 .2z"/>
<path d="M399.8 106.4l2 2 .2-.2zM399.8 106.4l.2-.2 2 2z"/>
<path d="M390.8 123.5l-.2 .3 2.3 1.7zM390.6 123.8l2.3 1.7-.3 .2z"/>
</g>
<!-- layer: BOUNDARY -->
<g fill="none" stroke="#000" stroke-width=".26">
<path d="M192.1 17.2l-.1 1.9M192.5 10.6l-.3 4.8M237.2 10.6l-.8 10.9M190.8 36l-.6 9.3M191.1 32.2l-.1 1.9M191.8 21l-.6 9.3M235.3 38.4l-.1 1.9M236.1 27.1l-.7 9.4M236.3 23.4l-.1 1.9M189.8 50.9l-.6 9.4M190.1 47.2l-.1 1.8M234 57.1l-.6 9.3"/>
<path d="M234.3 53.3l-.1 1.9M235 42.1l-.6 9.4M387.1 52.9l-.6 8.8M188.1 77.1l-.2 1.9M188.8 65.9l-.6 9.3M189.1 62.1l-.1 1.9M233 72l-.6 9.4M233.3 68.3l-.1 1.9M385.3 78.5l-.1 1.9M386.1 67.3l-.6 9.4M386.3 63.6l-.1 1.8M34.1 94.8l-.4 6.3"/>
<path d="M186.8 95.8l-.6 9.4M187.1 92.1l-.2 1.9M187.8 80.8l-.6 9.4M231.3 98.2l-.2 1.9M232 87l-.6 9.4M232.3 83.3l-.2 1.8M384.1 97.2l-.6 9.4M384.3 93.5l-.1 1.8M385.1 82.3l-.6 9.3M32.6 117.9l-.1 1.9M33.3 106.7l-.6 9.3M33.6 102.9l-.1 1.9"/>
<path d="M185.8 110.8l-.6 9.3M186.1 107l-.2 1.9M230 116.9l-.6 9.4M230.3 113.2l-.2 1.9M231 102l-.6 9.3M383.1 112.2l-.7 9.4M383.3 108.5l-.1 1.8M31.3 136.6l-.6 9.4M31.6 132.9l-.2 1.9M32.3 121.7l-.6 9.3M184.1 137l-.2 1.8M184.8 125.7l-.6 9.4"/>
<path d="M185 122l-.1 1.9M229 131.9l-.6 9.4M229.3 128.2l-.2 1.8M381.3 138.4l-.1 1.9M382.1 127.2l-.7 9.3M382.3 123.4l-.1 1.9M30.3 151.6l-.6 9.3M30.6 147.8l-.2 1.9M182.8 155.7l-.7 9.3M183 151.9l-.1 1.9M183.8 140.7l-.6 9.4M227.2 158.1l-.1 1.9"/>
<path d="M228 146.9l-.6 9.3M228.2 143.1l-.1 1.9M380.1 157.1l-.7 9.3M380.3 153.3l-.1 1.9M381.1 142.1l-.7 9.4M28.5 177.8l-.1 1.9M29.3 166.6l-.6 9.3M29.6 162.8l-.2 1.9M181.8 170.6l-.6 9.4M182 166.9l-.1 1.9M226 176.8l-.7 9.4M226.2 173.1l-.1 1.8"/>
<path d="M227 161.8l-.6 9.4M379 172.1l-.6 9.3M379.3 168.3l-.1 1.9M27.3 196.5l-.6 9.3M27.5 192.7l-.1 1.9M28.3 181.5l-.6 9.4M180 196.8l-.1 1.9M180.8 185.6l-.7 9.4M181 181.9l-.1 1.8M225 191.8l-.6 9.3M225.2 188l-.1 1.9M377.3 198.2l-.1 1.9"/>
<path d="M378 187l-.6 9.4M378.3 183.3l-.1 1.9M26.3 211.4l-.6 9.4M26.5 207.7l-.1 1.9M178.8 215.5l-.7 9.4M179 211.8l-.1 1.9M179.8 200.6l-.7 9.3M223.2 218l-.1 1.8M224 206.7l-.7 9.4M224.2 203l-.1 1.9M376 217l-.6 8.7M376.3 213.2l-.1 1.9"/>
<path d="M377 202l-.6 9.3M24.5 237.7l-.1 1.8M25.3 226.4l-.7 9.4M25.5 222.7l-.1 1.9M177.7 230.5l-.6 9.4M178 226.8l-.1 1.8M222 236.7l-.7 9.3M222.2 232.9l-.1 1.9M223 221.7l-.7 9.4M23.3 256.3l-.7 9.4M23.5 252.6l-.1 1.9M24.3 241.4l-.7 9.3"/>
<path d="M176 256.7l-.1 1.9M176.7 245.5l-.6 9.3M177 241.7l-.1 1.9M220.9 251.6l-.6 9.4M221.2 247.9l-.1 1.9M22.3 271.3l-.5 6.3M22.5 267.6l-.1 1.8M54.4 276.6l-10.9 1M58.1 276.2l-1.8 .2M69.3 275.2l-9.3 .8M73.1 274.8l-1.9 .2M84.3 273.8l-9.4 .8"/>
<path d="M88 273.4l-1.9 .2M99.2 272.4l-9.3 .8M102.9 272l-1.8 .2M114.1 271l-9.3 .8M117.9 270.6l-1.9 .2M129.1 269.6l-9.4 .8M132.8 269.2l-1.9 .2M144 268.2l-9.3 .8M147.7 267.8l-1.8 .2M158.9 266.8l-9.3 .8M162.7 266.4l-1.9 .2M175.7 260.4l-.3 4.8-10.9 1"/>
<path d="M219.9 266.6l-.7 11M220.2 262.9l-.1 1.8"/>
</g>
<!-- layer: BORDER -->
<g fill="#000" stroke="#000" stroke-width=".26">
<path d="M388.5 24.6l6.6 4.4zM388.7 24.3l6.5 4.7-6.7-4.4z"/>
<path d="M388.7 24.3l6.5 4.7 .1-.3zM388.7 24.3l6.6 4.4z"/>
</g>
<!-- layer: TEXT -->
<circle cx="266.1" cy="124.5" r="2.51" fill="none" stroke="#000" stroke-width=".26"/>
<path d="M324.2 16.1h46.6v18.1h-46.6z" fill="none" stroke="#f00" stroke-width=".26"/>
<g font-size="7.5">
<text x="61.4" y="260.5">Lower Ground Floor Plan</text>
<text x="251" y="260.5">Ground Floor Plan</text>
</g>
<g font-size="4.5">
<text x="24" y="18.6">Legend</text>
<text x="291.2" y="61.3">A</text>
<text x="93.8" y="89.2">A</text>
<text x="99.8" y="107.7">Subfloor</text>
<text x="252" y="107.6">Bed 2</text>
<text x="277.9" y="106">Shr</text>
<text x="307.2" y="111.1">Kitchen</text>
<text x="340.8" y="111.1">Dining</text>
<text x="95.4" y="131">Shr</text>
<text x="55.4" y="143.5">Bed 4</text>
<text x="123" y="143.4">Rumpus</text>
<text x="89.1" y="144">Laundry</text>
<text x="327" y="147.1">Family</text>
<text x="259.1" y="152.3">Bed 1</text>
<text x="292" y="155.5">Bed 3</text>
<text x="92.5" y="162.5">Entry</text>
<text x="297.7" y="179.4">Balcony</text>
<text x="70.9" y="181.1">Deck</text>
<text x="93.8" y="234.6">A</text>
<text x="291.2" y="234.6">A</text>
<text x="28.4" y="283.6">MR M AND MRS A PERCY</text>
<text x="143.4" y="283.6">22 NAREEN PARADE, NORTH NARRABEEN NSW 2101</text>
<text x="293.3" y="283.9">1:100</text>
<text x="322.3" y="283.9">3 OF 8</text>
<text x="354.4" y="283.8">7769</text>
<text x="377.3" y="283.7">L</text>
</g>
<text font-size="3.2" x="366.2" y="283.8">/16</text>
<g font-size="2.6">
<text x="383.8" y="16.2">M.N.</text>
<text x="382.7" y="25.2">T.N.</text>
<text x="32.6" y="30.9">DP</text>
<text x="45.8" y="31.2">Downpipe</text>
<text x="85.5" y="30.5">GAS</text>
<text x="101.2" y="31.2">Meter - Gas</text>
<text x="142.2" y="32.6">AC</text>
<text x="156.7" y="32.3">Split System</text>
<text x="156.7" y="35.3">Air Conditioner</text>
<text x="29.7" y="38.5">SD</text>
<text x="45.9" y="40">Satellite Dish - Owner to</text>
<text x="86.4" y="38.3">MB</text>
<text x="101.2" y="39.8">Meter Box - Electrical</text>
<text x="145.7" y="40.8">s</text>
<text x="156.7" y="41.2">Smoke Detector</text>
<text x="45.9" y="42.9">relocate as required</text>
<text x="156.7" y="44.1">- Proposed</text>
<text x="252.2" y="44.9">Line of exist.</text>
<text x="252.2" y="47.9">internal wall</text>
<text x="276.8" y="45.2">1750</text>
<text x="287.8" y="42.2">90</text>
<text x="292.4" y="45.2">960</text>
<text x="307.2" y="44.9">Line of exist. internal</text>
<text x="307.3" y="47.9">wall</text>
<text x="45.9" y="48.2">Smoke Detector - Existing</text>
<text x="85.4" y="48.7">SAC</text>
<text x="101.3" y="51.3">Compressor</text>
<text x="101.3" y="48.3">Air Conditioning</text>
<text x="136" y="49">RA</text>
<text x="156.6" y="49.8">Return Air Grill</text>
<text x="292.3" y="49.1">Stair</text>
<text x="27" y="57.2">T.V.</text>
<text x="45.9" y="59">Owner to relocate</text>
<text x="46" y="56.1">TV Antenna -</text>
<text x="89" y="57.1">T</text>
<text x="101.4" y="58.8">Tap - Garden</text>
<text x="46" y="61.9">as required</text>
<text x="87.2" y="65.2">EL</text>
<text x="101.2" y="65.4">Eave Light</text>
<text x="254.1" y="63.8">Remove existing ceiling</text>
<text x="301.6" y="64.7">Line of proposed</text>
<text x="340.8" y="61.4">Demolish existing</text>
<text x="340.9" y="64.3">eave shown dashed</text>
<text x="33.1" y="66.6">VP</text>
<text x="45.9" y="70.2">extend or terminate as</text>
<text x="45.9" y="67.3">Sewer Vent Pipe. Relocate</text>
<text x="254.1" y="66.7">lining &amp; re-line with</text>
<text x="254.2" y="69.7">gypsum plasterboard &amp;</text>
<text x="301.7" y="67.7">walkway above (By</text>
<text x="301.7" y="70.6">Owner)</text>
<text x="31.1" y="76.6">WL</text>
<text x="45.9" y="73.1">required</text>
<text x="46" y="77.3">Wall Light</text>
<text x="85.1" y="72.1">HWU</text>
<text x="101.2" y="72.2">Hot Water Unit</text>
<text x="101.3" y="75.1">Wall Mounted</text>
<text x="254.2" y="72.6">square set cornices</text>
<text x="357.7" y="74.3">Replace existing</text>
<text x="357.8" y="77.2">gutters to North</text>
<text x="254.2" y="78.4">Block up</text>
<text x="254.2" y="81.3">existing window</text>
<text x="357.7" y="80.1">East elevation</text>
<text x="387.8" y="82.7">Line of exist.</text>
<text x="200.9" y="86.3">Remove bathroom</text>
<text x="201" y="89.3">fixtures, wall &amp; floor tiles</text>
<text x="310.3" y="89.8">WL</text>
<text x="322.6" y="89.9">T</text>
<text x="330.5" y="90">VP</text>
<text x="387.8" y="85.6">internal wall</text>
<text x="201" y="92.2">&amp; terminate plumbing &amp;</text>
<text x="201" y="95.1">drainage points</text>
<text x="244.8" y="91.6">DP</text>
<text x="363.9" y="91.5">DP</text>
<text x="373.7" y="95.2">Dn</text>
<text x="305.5" y="101.7">New stud walls</text>
<text x="399.8" y="104" transform="rotate(-90 399.8 104)">910</text>
<text x="206.6" y="109.8">Line of Proposed</text>
<text x="206.6" y="112.7">First Floor over</text>
<text x="252.3" y="113.3">Reuse door</text>
<text x="390.6" y="108.8" transform="rotate(-90 390.6 108.8)">1790</text>
<text x="399" y="111.8" transform="rotate(-90 399 111.8)">90</text>
<text x="57.8" y="117.1">RA</text>
<text x="162.3" y="115.2">SAC</text>
<text x="206.7" y="115.7">shown dotted.</text>
<text x="252.3" y="119.2">with lift off</text>
<text x="252.4" y="116.3">from demolition</text>
<text x="305.7" y="118.9">Splay ceiling over</text>
<text x="387.3" y="115.1" transform="rotate(-90 387.3 115.1)">90</text>
<text x="252.3" y="122.1">hinges</text>
<text x="265.2" y="125.4">2</text>
<text x="276.8" y="122.1">Up</text>
<text x="305.6" y="121.9">shown hatched</text>
<text x="390.6" y="122.2" transform="rotate(-90 390.6 122.2)">970</text>
<text x="394.5" y="122.3" transform="rotate(-90 394.5 122.3)">Stair</text>
<text x="115.2" y="126.9">New post</text>
<text x="115.4" y="129.9">encase in GPB</text>
<text x="252.3" y="129.8">Demolish existing walls and</text>
<text x="288.7" y="131">s</text>
<text x="296.6" y="130" transform="rotate(-45 296.6 130)">620</text>
<text x="335.7" y="128">TV</text>
<text x="359.6" y="130.1">AC</text>
<text x="195.9" y="137.4">Construct new flush gables</text>
<text x="252.3" y="132.8">Cupboard shown dotted</text>
<text x="358.6" y="133.6">Dn</text>
<text x="39" y="143.6">HWU</text>
<text x="195.9" y="140.3">with flat fibre cement</text>
<text x="195.9" y="143.2">sheeting flashed to</text>
<text x="313.8" y="138.6">New post in exist.</text>
<text x="313.9" y="141.5">wall</text>
<text x="195.9" y="146.2">existing gable overhangs</text>
<text x="39.3" y="152.9">GAS</text>
<text x="320.2" y="154.1">SD</text>
<text x="40.2" y="157.9">MB</text>
<text x="123.6" y="158.3">s</text>
<text x="152" y="161.5">Up</text>
<text x="36.8" y="169.2">New DP</text>
<text x="37" y="172.2">&amp; S.W.</text>
<text x="169.9" y="169.2">New DP</text>
<text x="170" y="172.2">&amp; S.W.</text>
<text x="356" y="172.2">New DP</text>
<text x="49.5" y="175.7">T</text>
<text x="61.6" y="176.9">EL</text>
<text x="246" y="175.7">New DP</text>
<text x="246.1" y="178.6">&amp; S.W.</text>
<text x="356.2" y="175.2">&amp; S.W.</text>
<text x="310.2" y="195.3">Provide new gutters &amp;</text>
<text x="336.7" y="197.4">Cut back roof over</text>
<text x="226.1" y="202.6">Elec. POA to</text>
<text x="310.2" y="198.2">downpipes</text>
<text x="336.8" y="200.3">exist. balcony as</text>
<text x="336.8" y="203.2">shown</text>
<text x="226.1" y="205.5">remain</text>
<text x="323.9" y="210.5">Demolish existing roof over shown dashed</text>
<text x="324" y="213.4">&amp; remove remainder of the roof sheeting.</text>
<text x="126" y="216.8">Up</text>
<text x="323.9" y="216.4">Form new roof over &amp; re-sheet remainder</text>
<text x="324" y="219.3">of existing roof, overall eave &amp; gable</text>
<text x="324" y="222.2">overhangs with new Stramit speed deck</text>
<text x="324" y="225.2">sheeting</text>
<text x="19.7" y="283.8">FOR:</text>
<text x="137.3" y="283.6">AT:</text>
<text x="283" y="283.9">SCALE:</text>
<text x="311.6" y="283.9">SHEET:</text>
<text x="340.8" y="283.9">JOB NO:</text>
</g>
<g font-size="2.2">
<text x="297.8" y="111.5">9</text>
<text x="297.9" y="114">8</text>
<text x="297.8" y="118.6">7</text>
<text x="280.3" y="123.7">1</text>
<text x="283.1" y="123.7">2</text>
<text x="285.5" y="123.7">3</text>
<text x="287.9" y="123.7">4</text>
<text x="290.2" y="123.7">5</text>
<text x="295.4" y="123.7">6</text>
</g>
<g font-size="2" fill="#545454">
<text x="325.6" y="19.4">All recommendations outlined in the “Risk</text>
<text x="325.6" y="22">Analysis &amp; Management For Proposed First</text>
<text x="325.4" y="24.6">Floor Addition at 22 Nareen Parade North</text>
<text x="325.4" y="27.2">Narrabeen” Prepared by Jack Hodgson</text>
<text x="325.4" y="29.8">Consultants Pty Ltd Dated 5/7/16 are to</text>
<text x="325.4" y="32.4">implemented as required by owner.</text>
</g>
</svg>
